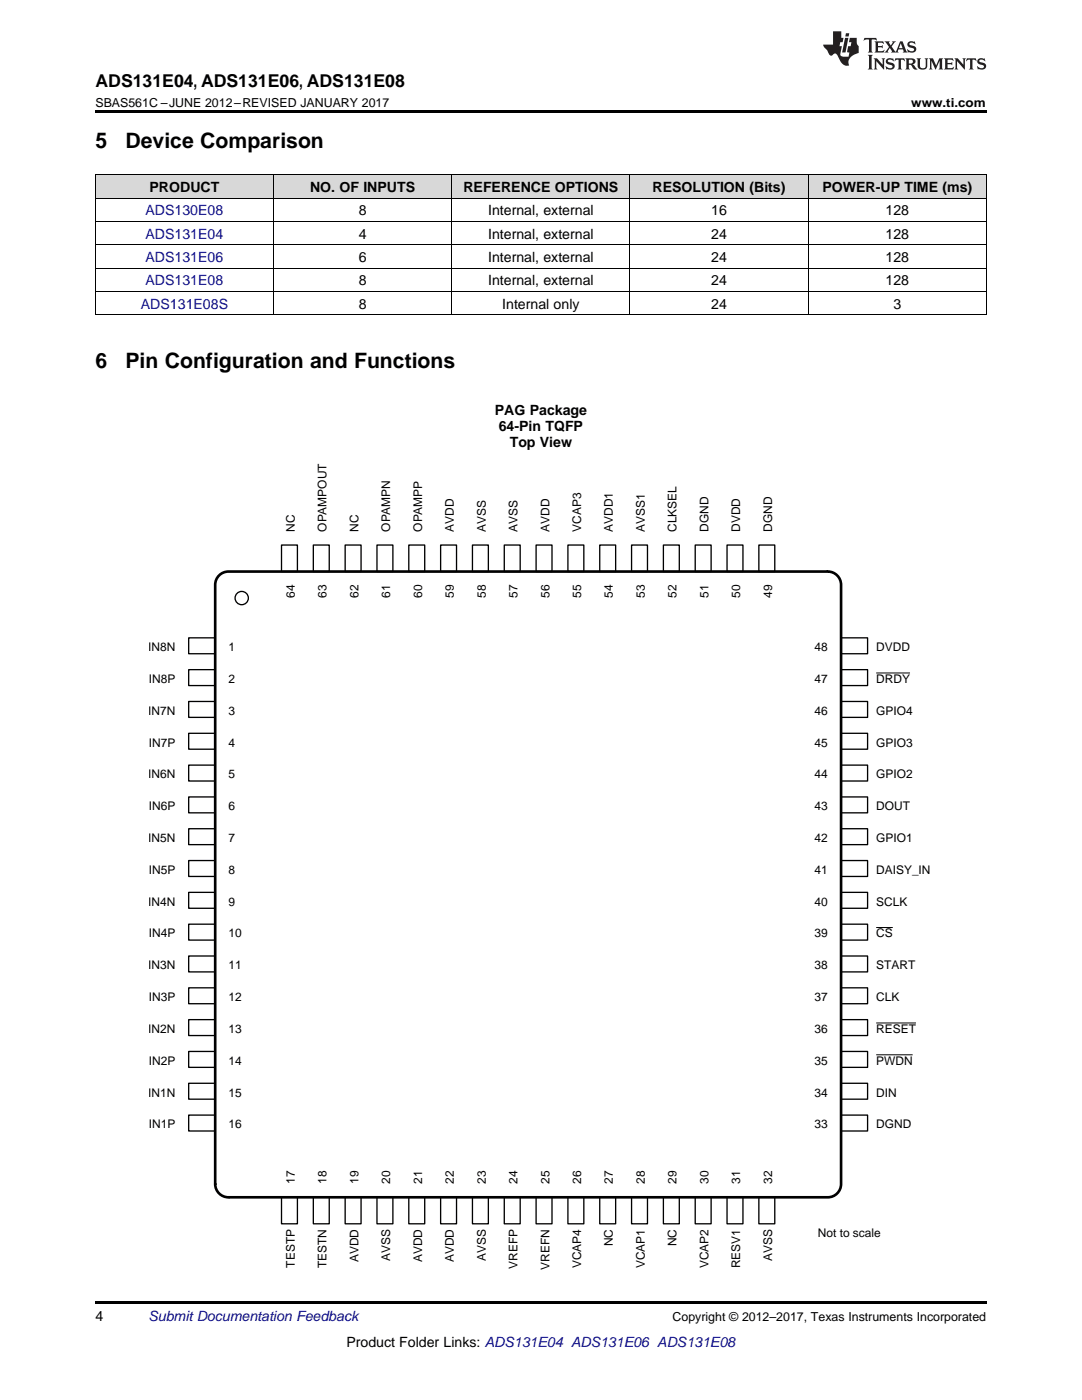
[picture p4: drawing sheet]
<svg xmlns="http://www.w3.org/2000/svg" width="216mm" height="279mm" viewBox="0 0 216 279" stroke-linecap="round" stroke-linejoin="round" font-family="sans-serif">
<g fill="#d8d8d8">
<path d="M19 34.9h35.6v4.7h-35.6z"/>
<path d="M54.6 34.9h35.6v4.7h-35.6z"/>
<path d="M90.2 34.9h35.5v4.7h-35.5z"/>
<path d="M125.7 34.9h35.6v4.7h-35.6z"/>
<path d="M161.3 34.9h35.5v4.7h-35.5z"/>
</g>
<path d="M19 259.7h177.8v.5h-177.8z" fill="#000"/>
<path d="M56.2 108.8h3.1v5.3h-3.1z" fill-rule="evenodd" fill="#fff"/>
<path d="M56.2 108.8h3.1v5.3h-3.1z" fill="none" stroke="#000" stroke-width=".26"/>
<path d="M56.2 238.9h3.1v5.3h-3.1z" fill-rule="evenodd" fill="#fff"/>
<path d="M56.2 238.9h3.1v5.3h-3.1z" fill="none" stroke="#000" stroke-width=".26"/>
<path d="M37.6 127.3h5.3v3.2h-5.3z" fill-rule="evenodd" fill="#fff"/>
<path d="M37.6 127.3h5.3v3.2h-5.3z" fill="none" stroke="#000" stroke-width=".26"/>
<path d="M167.8 127.3h5.3v3.2h-5.3z" fill-rule="evenodd" fill="#fff"/>
<path d="M167.8 127.3h5.3v3.2h-5.3z" fill="none" stroke="#000" stroke-width=".26"/>
<path d="M62.5 108.8h3.2v5.3h-3.2z" fill-rule="evenodd" fill="#fff"/>
<path d="M62.5 108.8h3.2v5.3h-3.2z" fill="none" stroke="#000" stroke-width=".26"/>
<path d="M62.5 238.9h3.2v5.3h-3.2z" fill-rule="evenodd" fill="#fff"/>
<path d="M62.5 238.9h3.2v5.3h-3.2z" fill="none" stroke="#000" stroke-width=".26"/>
<path d="M37.6 133.6h5.3v3.2h-5.3z" fill-rule="evenodd" fill="#fff"/>
<path d="M37.6 133.6h5.3v3.2h-5.3z" fill="none" stroke="#000" stroke-width=".26"/>
<path d="M167.8 133.6h5.3v3.2h-5.3z" fill-rule="evenodd" fill="#fff"/>
<path d="M167.8 133.6h5.3v3.2h-5.3z" fill="none" stroke="#000" stroke-width=".26"/>
<path d="M174.8 134.3h6.8" fill="none" stroke="#000" stroke-width=".2"/>
<path d="M68.9 108.8h3.1v5.3h-3.1z" fill-rule="evenodd" fill="#fff"/>
<path d="M68.9 108.8h3.1v5.3h-3.1z" fill="none" stroke="#000" stroke-width=".26"/>
<path d="M68.9 238.9h3.1v5.3h-3.1z" fill-rule="evenodd" fill="#fff"/>
<path d="M68.9 238.9h3.1v5.3h-3.1z" fill="none" stroke="#000" stroke-width=".26"/>
<path d="M37.6 140h5.3v3.2h-5.3z" fill-rule="evenodd" fill="#fff"/>
<path d="M37.6 140h5.3v3.2h-5.3z" fill="none" stroke="#000" stroke-width=".26"/>
<path d="M167.8 140h5.3v3.2h-5.3z" fill-rule="evenodd" fill="#fff"/>
<path d="M167.8 140h5.3v3.2h-5.3z" fill="none" stroke="#000" stroke-width=".26"/>
<path d="M75.2 108.8h3.2v5.3h-3.2z" fill-rule="evenodd" fill="#fff"/>
<path d="M75.2 108.8h3.2v5.3h-3.2z" fill="none" stroke="#000" stroke-width=".26"/>
<path d="M75.2 238.9h3.2v5.3h-3.2z" fill-rule="evenodd" fill="#fff"/>
<path d="M75.2 238.9h3.2v5.3h-3.2z" fill="none" stroke="#000" stroke-width=".26"/>
<path d="M37.6 146.3h5.3v3.2h-5.3z" fill-rule="evenodd" fill="#fff"/>
<path d="M37.6 146.3h5.3v3.2h-5.3z" fill="none" stroke="#000" stroke-width=".26"/>
<path d="M167.8 146.3h5.3v3.2h-5.3z" fill-rule="evenodd" fill="#fff"/>
<path d="M167.8 146.3h5.3v3.2h-5.3z" fill="none" stroke="#000" stroke-width=".26"/>
<path d="M81.6 108.8h3.1v5.3h-3.1z" fill-rule="evenodd" fill="#fff"/>
<path d="M81.6 108.8h3.1v5.3h-3.1z" fill="none" stroke="#000" stroke-width=".26"/>
<path d="M81.6 238.9h3.1v5.3h-3.1z" fill-rule="evenodd" fill="#fff"/>
<path d="M81.6 238.9h3.1v5.3h-3.1z" fill="none" stroke="#000" stroke-width=".26"/>
<path d="M37.6 152.7h5.3v3.2h-5.3z" fill-rule="evenodd" fill="#fff"/>
<path d="M37.6 152.7h5.3v3.2h-5.3z" fill="none" stroke="#000" stroke-width=".26"/>
<path d="M167.8 152.7h5.3v3.2h-5.3z" fill-rule="evenodd" fill="#fff"/>
<path d="M167.8 152.7h5.3v3.2h-5.3z" fill="none" stroke="#000" stroke-width=".26"/>
<path d="M87.9 108.8h3.2v5.3h-3.2z" fill-rule="evenodd" fill="#fff"/>
<path d="M87.9 108.8h3.2v5.3h-3.2z" fill="none" stroke="#000" stroke-width=".26"/>
<path d="M87.9 238.9h3.2v5.3h-3.2z" fill-rule="evenodd" fill="#fff"/>
<path d="M87.9 238.9h3.2v5.3h-3.2z" fill="none" stroke="#000" stroke-width=".26"/>
<path d="M37.6 159h5.3v3.2h-5.3z" fill-rule="evenodd" fill="#fff"/>
<path d="M37.6 159h5.3v3.2h-5.3z" fill="none" stroke="#000" stroke-width=".26"/>
<path d="M167.8 159h5.3v3.2h-5.3z" fill-rule="evenodd" fill="#fff"/>
<path d="M167.8 159h5.3v3.2h-5.3z" fill="none" stroke="#000" stroke-width=".26"/>
<path d="M94.3 108.8h3.1v5.3h-3.1z" fill-rule="evenodd" fill="#fff"/>
<path d="M94.3 108.8h3.1v5.3h-3.1z" fill="none" stroke="#000" stroke-width=".26"/>
<path d="M94.3 238.9h3.1v5.3h-3.1z" fill-rule="evenodd" fill="#fff"/>
<path d="M94.3 238.9h3.1v5.3h-3.1z" fill="none" stroke="#000" stroke-width=".26"/>
<path d="M37.6 165.4h5.3v3.2h-5.3z" fill-rule="evenodd" fill="#fff"/>
<path d="M37.6 165.4h5.3v3.2h-5.3z" fill="none" stroke="#000" stroke-width=".26"/>
<path d="M167.8 165.4h5.3v3.2h-5.3z" fill-rule="evenodd" fill="#fff"/>
<path d="M167.8 165.4h5.3v3.2h-5.3z" fill="none" stroke="#000" stroke-width=".26"/>
<path d="M100.6 108.8h3.2v5.3h-3.2z" fill-rule="evenodd" fill="#fff"/>
<path d="M100.6 108.8h3.2v5.3h-3.2z" fill="none" stroke="#000" stroke-width=".26"/>
<path d="M100.6 238.9h3.2v5.3h-3.2z" fill-rule="evenodd" fill="#fff"/>
<path d="M100.6 238.9h3.2v5.3h-3.2z" fill="none" stroke="#000" stroke-width=".26"/>
<path d="M37.6 171.7h5.3v3.2h-5.3z" fill-rule="evenodd" fill="#fff"/>
<path d="M37.6 171.7h5.3v3.2h-5.3z" fill="none" stroke="#000" stroke-width=".26"/>
<path d="M167.8 171.7h5.3v3.2h-5.3z" fill-rule="evenodd" fill="#fff"/>
<path d="M167.8 171.7h5.3v3.2h-5.3z" fill="none" stroke="#000" stroke-width=".26"/>
<path d="M107 108.8h3.1v5.3h-3.1z" fill-rule="evenodd" fill="#fff"/>
<path d="M107 108.8h3.1v5.3h-3.1z" fill="none" stroke="#000" stroke-width=".26"/>
<path d="M107 238.9h3.1v5.3h-3.1z" fill-rule="evenodd" fill="#fff"/>
<path d="M107 238.9h3.1v5.3h-3.1z" fill="none" stroke="#000" stroke-width=".26"/>
<path d="M37.6 178.1h5.3v3.2h-5.3z" fill-rule="evenodd" fill="#fff"/>
<path d="M37.6 178.1h5.3v3.2h-5.3z" fill="none" stroke="#000" stroke-width=".26"/>
<path d="M167.8 178.1h5.3v3.2h-5.3z" fill-rule="evenodd" fill="#fff"/>
<path d="M167.8 178.1h5.3v3.2h-5.3z" fill="none" stroke="#000" stroke-width=".26"/>
<path d="M113.3 108.8h3.2v5.3h-3.2z" fill-rule="evenodd" fill="#fff"/>
<path d="M113.3 108.8h3.2v5.3h-3.2z" fill="none" stroke="#000" stroke-width=".26"/>
<path d="M113.3 238.9h3.2v5.3h-3.2z" fill-rule="evenodd" fill="#fff"/>
<path d="M113.3 238.9h3.2v5.3h-3.2z" fill="none" stroke="#000" stroke-width=".26"/>
<path d="M37.6 184.4h5.3v3.2h-5.3z" fill-rule="evenodd" fill="#fff"/>
<path d="M37.6 184.4h5.3v3.2h-5.3z" fill="none" stroke="#000" stroke-width=".26"/>
<path d="M167.8 184.4h5.3v3.2h-5.3z" fill-rule="evenodd" fill="#fff"/>
<path d="M167.8 184.4h5.3v3.2h-5.3z" fill="none" stroke="#000" stroke-width=".26"/>
<path d="M174.8 185.1h3.3" fill="none" stroke="#000" stroke-width=".2"/>
<path d="M119.7 108.8h3.1v5.3h-3.1z" fill-rule="evenodd" fill="#fff"/>
<path d="M119.7 108.8h3.1v5.3h-3.1z" fill="none" stroke="#000" stroke-width=".26"/>
<path d="M119.7 238.9h3.1v5.3h-3.1z" fill-rule="evenodd" fill="#fff"/>
<path d="M119.7 238.9h3.1v5.3h-3.1z" fill="none" stroke="#000" stroke-width=".26"/>
<path d="M37.6 190.8h5.3v3.2h-5.3z" fill-rule="evenodd" fill="#fff"/>
<path d="M37.6 190.8h5.3v3.2h-5.3z" fill="none" stroke="#000" stroke-width=".26"/>
<path d="M167.8 190.8h5.3v3.2h-5.3z" fill-rule="evenodd" fill="#fff"/>
<path d="M167.8 190.8h5.3v3.2h-5.3z" fill="none" stroke="#000" stroke-width=".26"/>
<path d="M126 108.8h3.2v5.3h-3.2z" fill-rule="evenodd" fill="#fff"/>
<path d="M126 108.8h3.2v5.3h-3.2z" fill="none" stroke="#000" stroke-width=".26"/>
<path d="M126 238.9h3.2v5.3h-3.2z" fill-rule="evenodd" fill="#fff"/>
<path d="M126 238.9h3.2v5.3h-3.2z" fill="none" stroke="#000" stroke-width=".26"/>
<path d="M37.6 197.1h5.3v3.2h-5.3z" fill-rule="evenodd" fill="#fff"/>
<path d="M37.6 197.1h5.3v3.2h-5.3z" fill="none" stroke="#000" stroke-width=".26"/>
<path d="M167.8 197.1h5.3v3.2h-5.3z" fill-rule="evenodd" fill="#fff"/>
<path d="M167.8 197.1h5.3v3.2h-5.3z" fill="none" stroke="#000" stroke-width=".26"/>
<path d="M132.4 108.8h3.1v5.3h-3.1z" fill-rule="evenodd" fill="#fff"/>
<path d="M132.4 108.8h3.1v5.3h-3.1z" fill="none" stroke="#000" stroke-width=".26"/>
<path d="M132.4 238.9h3.1v5.3h-3.1z" fill-rule="evenodd" fill="#fff"/>
<path d="M132.4 238.9h3.1v5.3h-3.1z" fill="none" stroke="#000" stroke-width=".26"/>
<path d="M37.6 203.5h5.3v3.2h-5.3z" fill-rule="evenodd" fill="#fff"/>
<path d="M37.6 203.5h5.3v3.2h-5.3z" fill="none" stroke="#000" stroke-width=".26"/>
<path d="M167.8 203.5h5.3v3.2h-5.3z" fill-rule="evenodd" fill="#fff"/>
<path d="M167.8 203.5h5.3v3.2h-5.3z" fill="none" stroke="#000" stroke-width=".26"/>
<path d="M174.8 204.2h8" fill="none" stroke="#000" stroke-width=".2"/>
<path d="M138.7 108.8h3.2v5.3h-3.2z" fill-rule="evenodd" fill="#fff"/>
<path d="M138.7 108.8h3.2v5.3h-3.2z" fill="none" stroke="#000" stroke-width=".26"/>
<path d="M138.7 238.9h3.2v5.3h-3.2z" fill-rule="evenodd" fill="#fff"/>
<path d="M138.7 238.9h3.2v5.3h-3.2z" fill="none" stroke="#000" stroke-width=".26"/>
<path d="M37.6 209.8h5.3v3.2h-5.3z" fill-rule="evenodd" fill="#fff"/>
<path d="M37.6 209.8h5.3v3.2h-5.3z" fill="none" stroke="#000" stroke-width=".26"/>
<path d="M167.8 209.8h5.3v3.2h-5.3z" fill-rule="evenodd" fill="#fff"/>
<path d="M167.8 209.8h5.3v3.2h-5.3z" fill="none" stroke="#000" stroke-width=".26"/>
<path d="M174.8 210.5h7.3" fill="none" stroke="#000" stroke-width=".2"/>
<path d="M145.1 108.8h3.1v5.3h-3.1z" fill-rule="evenodd" fill="#fff"/>
<path d="M145.1 108.8h3.1v5.3h-3.1z" fill="none" stroke="#000" stroke-width=".26"/>
<path d="M145.1 238.9h3.1v5.3h-3.1z" fill-rule="evenodd" fill="#fff"/>
<path d="M145.1 238.9h3.1v5.3h-3.1z" fill="none" stroke="#000" stroke-width=".26"/>
<path d="M37.6 216.2h5.3v3.2h-5.3z" fill-rule="evenodd" fill="#fff"/>
<path d="M37.6 216.2h5.3v3.2h-5.3z" fill="none" stroke="#000" stroke-width=".26"/>
<path d="M167.8 216.2h5.3v3.2h-5.3z" fill-rule="evenodd" fill="#fff"/>
<path d="M167.8 216.2h5.3v3.2h-5.3z" fill="none" stroke="#000" stroke-width=".26"/>
<path d="M151.4 108.8h3.2v5.3h-3.2z" fill-rule="evenodd" fill="#fff"/>
<path d="M151.4 108.8h3.2v5.3h-3.2z" fill="none" stroke="#000" stroke-width=".26"/>
<path d="M151.4 238.9h3.2v5.3h-3.2z" fill-rule="evenodd" fill="#fff"/>
<path d="M151.4 238.9h3.2v5.3h-3.2z" fill="none" stroke="#000" stroke-width=".26"/>
<path d="M37.6 222.5h5.3v3.2h-5.3z" fill-rule="evenodd" fill="#fff"/>
<path d="M37.6 222.5h5.3v3.2h-5.3z" fill="none" stroke="#000" stroke-width=".26"/>
<path d="M167.8 222.5h5.3v3.2h-5.3z" fill-rule="evenodd" fill="#fff"/>
<g fill="none" stroke="#000" stroke-width=".26">
<path d="M167.8 222.5h5.3v3.2h-5.3z"/>
<circle cx="48.2" cy="119.4" r="1.32"/>
</g>
<path d="M43.5 115.1a2.64 2.64 0 0 1 2.1-1h119.6a2.64 2.64 0 0 1 2.6 2.6v119.6a2.65 2.65 0 0 1-2.6 2.6h-119.6a2.64 2.64 0 0 1-2.7-2.6v-119.6l.1-.6z" fill="none" stroke="#000" stroke-width=".53"/>
<g fill="none" stroke="#000" stroke-width=".2">
<path d="M19 39.5h177.8M19 34.9h177.8M19.1 34.9v28M54.6 34.9v28M90.1 34.9v28M125.7 34.9v28M161.2 34.9v28M196.8 34.9v28M19 58.2h177.8M19 53.5h177.8M19 48.8h177.8M19 44.2h177.8"/>
<path d="M19 62.8h177.8"/>
</g>
<path d="M19 22h177.8v.5h-177.8zM19 62.8l.2 .1zM90.1 62.8l.1 .1zM125.6 62.8l.1 .1zM161.2 62.8l.1 .1zM196.7 62.8l.1 .1z" fill="#000"/>
<g fill="#231f20">
<path d="M172.5 7.6l-.1 .5 .4-.2h.6v.1v2.1l-.2 .4h.9l-.2-.4v-2.1l.1-.1h.5l.5 .2-.2-.5zM174.5 8.3l.2 .3v1.5l-.2 .4h1.8l.2-.6a1.04 1.04 0 0 1-1.3 .2v-.7h.6l.3 .2v-.6l-.3 .2h-.6v-.6l.8-.1 .4 .3-.2-.5zM176.5 8.3l.9 1.1-.9 1.1h.8l-.2-.2 .4-.7 .5 .7-.2 .2h1.5l-.2-.2 .2-.4h.9l.1 .4-.2 .2h1l-.3-.3-.7-1.9h-.5l-.9 2-.8-1 .9-1h-.8l.1 .3-.4 .5-.3-.6 .1-.2zM179.7 8.6l.4 1h-.7zM181.3 8.4a.63 .63 0 0 0-.2 .7 .63 .63 0 0 0 .6 .4l.6 .2 .1 .2a.75 .75 0 0 1-.7 .4 .75 .75 0 0 1-.6-.5l.1 .7 .1-.1a1.11 1.11 0 0 0 1.5-.6 1.13 1.13 0 0 0-1.2-.8l-.1-.4a1.04 1.04 0 0 1 1.2 .2l-.2-.5-.2 .1-.4-.2zM173.2 10.9l.2 .4v2.2l-.2 .4h1l-.3-.4v-2.2l.3-.4zM174.3 11.6l.3 .4v1.5l-.3 .4h.8l-.2-.4v-1.3l1.5 1.7v-1.9l.2-.4h-.7l.2 .4v.9l-1.1-1.3zM177 11.8a.62 .62 0 0 0-.2 .7 .62 .62 0 0 0 .6 .4l.6 .1 .1 .3a.76 .76 0 0 1-.7 .3 .76 .76 0 0 1-.7-.4l.2 .7 .1-.1a1.11 1.11 0 0 0 1.5-.6 1.13 1.13 0 0 0-1.2-.8l-.1-.4a1.04 1.04 0 0 1 1.2 .2l-.2-.6-.2 .1-.5-.1zM178.7 11.6l-.2 .6a.61 .61 0 0 1 .8-.3v1.6l-.2 .4h.9l-.2-.4v-1.6a.63 .63 0 0 1 .7 .3l-.1-.6zM180.6 11.6l.3 .4v1.5l-.3 .4h1l-.2-.2-.1-.8 .6 .2a.76 .76 0 0 0 1.2 .7l-1-1a.58 .58 0 0 0 .6-.5 .58 .58 0 0 0-.5-.6zM181.4 11.9h.1a.45 .45 0 0 1 .5 .1 .45 .45 0 0 1 .1 .5l-.8 .2zM182.9 11.6l.2 .2a2.17 2.17 0 0 0 .3 1.9 .99 .99 0 0 0 1.6-.6v-1.1l.2-.4h-.7l.2 .2a1.92 1.92 0 0 1-.2 1.8 .6 .6 0 0 1-.9-.5v-1.1l.2-.4zM185.4 11.6l.2 .4v1.5l-.2 .4h.7l-.2-.4v-1.4l.8 1.8 .8-1.8v1.4l-.2 .4h.9l-.2-.4v-1.5l.2-.4h-.8l-.6 1.5-.6-1.5zM188.4 11.6l.2 .4v1.5l-.2 .4h1.8l.1-.6a1.04 1.04 0 0 1-1.2 .1v-.6h.5l.4 .2v-.6l-.4 .2h-.5v-.7h.8l.3 .3-.1-.6zM190.5 11.6l.2 .4v1.5l-.2 .4h.7l-.2-.4v-1.3l1.5 1.7v-1.9l.2-.4h-.7l.2 .4v.9l-1.1-1.3zM192.9 11.6l-.1 .6a.61 .61 0 0 1 .7-.3l.1 1.6-.3 .4h1l-.3-.4 .1-1.6a.63 .63 0 0 1 .7 .3l-.1-.6zM195.2 11.8a.62 .62 0 0 0-.2 .7 .62 .62 0 0 0 .6 .4l.6 .1 .1 .3a.76 .76 0 0 1-.7 .3 .76 .76 0 0 1-.6-.4l.1 .7 .1-.1a1.11 1.11 0 0 0 1.6-.6 1.13 1.13 0 0 0-1.3-.8l-.1-.4a1.04 1.04 0 0 1 1.2 .2l-.1-.6-.2 .1-.5-.1z"/>
<path d="M166.2 6.3v2.6h-1.9v.4l.8 .9a.91 .91 0 0 0 1 .8 .56 .56 0 0 1 .5-.3 .56 .56 0 0 1 .5 .3l.4 .8a1.53 1.53 0 0 0 1.9 1.2 1.54 1.54 0 0 1 1-2.1l.9-.3v-1.4a1.52 1.52 0 0 1-.4-1.6h-1.3l-.2 .8h.5l-.2 .8h-.5l-.1 1v.2l.4 .1-.2 .8a1.93 1.93 0 0 1-1.6-.3l.3-1.8h-.5l.2-.8h.4l.2-.8h-.4v-1.3zM168.6 7.6l-.6 2.9h.7l.6-2.9zM168.8 6.6l-.1 .7h.6l.2-.7z"/>
</g>
<g font-size="4.2">
<text x="19" y="29.6">5</text>
<text x="25" y="29.6">Device Comparison</text>
<text x="19" y="73.4">6</text>
<text x="25" y="73.4">Pin Configuration and Functions</text>
</g>
<text font-size="3.5" x="19" y="17.3">ADS131E04, ADS131E06, ADS131E08</text>
<g font-size="2.8">
<text x="29.8" y="38.3">PRODUCT</text>
<text x="61.9" y="38.3">NO. OF INPUTS</text>
<text x="92.5" y="38.3">REFERENCE OPTIONS</text>
<text x="130.2" y="38.3">RESOLUTION (Bits)</text>
<text x="164.1" y="38.3">POWER-UP TIME (ms)</text>
<text x="71.6" y="43">8</text>
<text x="71.6" y="47.6">4</text>
<text x="97.4" y="43">Internal, external</text>
<text x="97.4" y="47.6">Internal, external</text>
<text x="141.9" y="43">16</text>
<text x="141.9" y="47.6">24</text>
<text x="176.7" y="43">128</text>
<text x="176.7" y="47.6">128</text>
<text x="71.6" y="52.3">6</text>
<text x="97.4" y="52.3">Internal, external</text>
<text x="141.9" y="52.3">24</text>
<text x="176.7" y="52.3">128</text>
<text x="71.6" y="56.9">8</text>
<text x="97.4" y="56.9">Internal, external</text>
<text x="141.9" y="56.9">24</text>
<text x="176.7" y="56.9">128</text>
<text x="71.6" y="61.6">8</text>
<text x="100.2" y="61.6">Internal only</text>
<text x="141.9" y="61.6">24</text>
<text x="178.3" y="61.6">3</text>
<text x="98.7" y="82.9">PAG Package</text>
<text x="99.5" y="86.1">64-Pin TQFP</text>
<text x="101.7" y="89.3">Top View</text>
<text x="19" y="263.6">4</text>
<text x="69.1" y="268.9">Product Folder Links: ADS131E04 ADS131E06 ADS131E08</text>
</g>
<g font-size="2.8" fill="#0000c8">
<text x="29" y="43">ADS130E08</text>
<text x="29" y="47.6">ADS131E04</text>
<text x="29" y="52.3">ADS131E06</text>
<text x="29" y="56.9">ADS131E08</text>
<text x="28.1" y="61.6">ADS131E08S</text>
<text x="29.6" y="263.6">Submit Documentation Feedback</text>
</g>
<g font-size="2.5">
<text x="19" y="21.4">SBAS561C –JUNE 2012–REVISED JANUARY 2017</text>
<text x="181.8" y="21.4">www.ti.com</text>
<text x="134.2" y="263.6">Copyright © 2012–2017, Texas Instruments Incorporated</text>
</g>
<g font-size="2.4">
<text x="58.8" y="106.1" transform="rotate(-90 58.8 106.1)">NC</text>
<text x="65.2" y="106.1" transform="rotate(-90 65.2 106.1)">OPAMPOUT</text>
<text x="71.5" y="106.1" transform="rotate(-90 71.5 106.1)">NC</text>
<text x="77.9" y="106.1" transform="rotate(-90 77.9 106.1)">OPAMPN</text>
<text x="84.2" y="106.1" transform="rotate(-90 84.2 106.1)">OPAMPP</text>
<text x="90.6" y="106.1" transform="rotate(-90 90.6 106.1)">AVDD</text>
<text x="96.9" y="106.1" transform="rotate(-90 96.9 106.1)">AVSS</text>
<text x="103.3" y="106.1" transform="rotate(-90 103.3 106.1)">AVSS</text>
<text x="109.6" y="106.1" transform="rotate(-90 109.6 106.1)">AVDD</text>
<text x="116" y="106.1" transform="rotate(-90 116 106.1)">VCAP3</text>
<text x="122.3" y="106.1" transform="rotate(-90 122.3 106.1)">AVDD1</text>
<text x="128.7" y="106.1" transform="rotate(-90 128.7 106.1)">AVSS1</text>
<text x="135" y="106.1" transform="rotate(-90 135 106.1)">CLKSEL</text>
<text x="141.4" y="106.1" transform="rotate(-90 141.4 106.1)">DGND</text>
<text x="147.7" y="106.1" transform="rotate(-90 147.7 106.1)">DVDD</text>
<text x="154.1" y="106.1" transform="rotate(-90 154.1 106.1)">DGND</text>
<text x="58.8" y="119.4" transform="rotate(-90 58.8 119.4)">64</text>
<text x="65.2" y="119.4" transform="rotate(-90 65.2 119.4)">63</text>
<text x="71.5" y="119.4" transform="rotate(-90 71.5 119.4)">62</text>
<text x="77.9" y="119.4" transform="rotate(-90 77.9 119.4)">61</text>
<text x="84.2" y="119.4" transform="rotate(-90 84.2 119.4)">60</text>
<text x="90.6" y="119.4" transform="rotate(-90 90.6 119.4)">59</text>
<text x="96.9" y="119.4" transform="rotate(-90 96.9 119.4)">58</text>
<text x="103.3" y="119.4" transform="rotate(-90 103.3 119.4)">57</text>
<text x="109.6" y="119.4" transform="rotate(-90 109.6 119.4)">56</text>
<text x="116" y="119.4" transform="rotate(-90 116 119.4)">55</text>
<text x="122.3" y="119.4" transform="rotate(-90 122.3 119.4)">54</text>
<text x="128.7" y="119.4" transform="rotate(-90 128.7 119.4)">53</text>
<text x="135" y="119.4" transform="rotate(-90 135 119.4)">52</text>
<text x="141.4" y="119.4" transform="rotate(-90 141.4 119.4)">51</text>
<text x="147.7" y="119.4" transform="rotate(-90 147.7 119.4)">50</text>
<text x="154.1" y="119.4" transform="rotate(-90 154.1 119.4)">49</text>
<text x="29.6" y="129.9">IN8N</text>
<text x="45.6" y="129.9">1</text>
<text x="162.5" y="129.9">48</text>
<text x="174.8" y="129.9">DVDD</text>
<text x="29.7" y="136.3">IN8P</text>
<text x="45.6" y="136.3">2</text>
<text x="162.5" y="136.3">47</text>
<text x="174.8" y="136.3">DRDY</text>
<text x="29.6" y="142.6">IN7N</text>
<text x="45.6" y="142.6">3</text>
<text x="162.5" y="142.6">46</text>
<text x="174.8" y="142.6">GPIO4</text>
<text x="29.7" y="149">IN7P</text>
<text x="45.6" y="149">4</text>
<text x="162.5" y="149">45</text>
<text x="174.8" y="149">GPIO3</text>
<text x="29.6" y="155.3">IN6N</text>
<text x="45.6" y="155.3">5</text>
<text x="162.5" y="155.3">44</text>
<text x="174.8" y="155.3">GPIO2</text>
<text x="29.7" y="161.7">IN6P</text>
<text x="45.6" y="161.7">6</text>
<text x="162.5" y="161.7">43</text>
<text x="174.8" y="161.7">DOUT</text>
<text x="29.6" y="168">IN5N</text>
<text x="45.6" y="168">7</text>
<text x="162.5" y="168">42</text>
<text x="174.8" y="168">GPIO1</text>
<text x="29.7" y="174.4">IN5P</text>
<text x="45.6" y="174.4">8</text>
<text x="162.5" y="174.4">41</text>
<text x="174.8" y="174.4">DAISY_IN</text>
<text x="29.6" y="180.7">IN4N</text>
<text x="45.6" y="180.7">9</text>
<text x="162.5" y="180.7">40</text>
<text x="174.8" y="180.7">SCLK</text>
<text x="29.7" y="187.1">IN4P</text>
<text x="45.6" y="187.1">10</text>
<text x="162.5" y="187.1">39</text>
<text x="174.8" y="187.1">CS</text>
<text x="29.6" y="193.4">IN3N</text>
<text x="45.6" y="193.4">11</text>
<text x="162.5" y="193.4">38</text>
<text x="174.8" y="193.4">START</text>
<text x="29.7" y="199.8">IN3P</text>
<text x="45.6" y="199.8">12</text>
<text x="162.5" y="199.8">37</text>
<text x="174.8" y="199.8">CLK</text>
<text x="29.6" y="206.1">IN2N</text>
<text x="45.6" y="206.1">13</text>
<text x="162.5" y="206.1">36</text>
<text x="174.8" y="206.1">RESET</text>
<text x="29.7" y="212.5">IN2P</text>
<text x="45.6" y="212.5">14</text>
<text x="162.5" y="212.5">35</text>
<text x="174.8" y="212.5">PWDN</text>
<text x="29.6" y="218.8">IN1N</text>
<text x="45.6" y="218.8">15</text>
<text x="162.5" y="218.8">34</text>
<text x="174.8" y="218.8">DIN</text>
<text x="29.7" y="225.2">IN1P</text>
<text x="45.6" y="225.2">16</text>
<text x="162.5" y="225.2">33</text>
<text x="174.8" y="225.2">DGND</text>
<text x="58.8" y="236.3" transform="rotate(-90 58.8 236.3)">17</text>
<text x="65.2" y="236.3" transform="rotate(-90 65.2 236.3)">18</text>
<text x="71.5" y="236.3" transform="rotate(-90 71.5 236.3)">19</text>
<text x="77.9" y="236.3" transform="rotate(-90 77.9 236.3)">20</text>
<text x="84.2" y="236.3" transform="rotate(-90 84.2 236.3)">21</text>
<text x="90.6" y="236.3" transform="rotate(-90 90.6 236.3)">22</text>
<text x="96.9" y="236.3" transform="rotate(-90 96.9 236.3)">23</text>
<text x="103.3" y="236.3" transform="rotate(-90 103.3 236.3)">24</text>
<text x="109.6" y="236.3" transform="rotate(-90 109.6 236.3)">25</text>
<text x="116" y="236.3" transform="rotate(-90 116 236.3)">26</text>
<text x="122.3" y="236.3" transform="rotate(-90 122.3 236.3)">27</text>
<text x="128.7" y="236.3" transform="rotate(-90 128.7 236.3)">28</text>
<text x="135" y="236.3" transform="rotate(-90 135 236.3)">29</text>
<text x="141.4" y="236.3" transform="rotate(-90 141.4 236.3)">30</text>
<text x="147.7" y="236.3" transform="rotate(-90 147.7 236.3)">31</text>
<text x="154.1" y="236.3" transform="rotate(-90 154.1 236.3)">32</text>
<text x="71.5" y="251.9" transform="rotate(-90 71.5 251.9)">AVDD</text>
<text x="77.9" y="251.6" transform="rotate(-90 77.9 251.6)">AVSS</text>
<text x="84.2" y="251.9" transform="rotate(-90 84.2 251.9)">AVDD</text>
<text x="90.6" y="251.9" transform="rotate(-90 90.6 251.9)">AVDD</text>
<text x="96.9" y="251.6" transform="rotate(-90 96.9 251.6)">AVSS</text>
<text x="122.3" y="248.7" transform="rotate(-90 122.3 248.7)">NC</text>
<text x="135" y="248.7" transform="rotate(-90 135 248.7)">NC</text>
<text x="154.1" y="251.6" transform="rotate(-90 154.1 251.6)">AVSS</text>
<text x="163.2" y="246.9">Not to scale</text>
<text x="58.8" y="253" transform="rotate(-90 58.8 253)">TESTP</text>
<text x="65.2" y="253.1" transform="rotate(-90 65.2 253.1)">TESTN</text>
<text x="103.3" y="253.2" transform="rotate(-90 103.3 253.2)">VREFP</text>
<text x="109.6" y="253.4" transform="rotate(-90 109.6 253.4)">VREFN</text>
<text x="116" y="253.1" transform="rotate(-90 116 253.1)">VCAP4</text>
<text x="128.7" y="253.1" transform="rotate(-90 128.7 253.1)">VCAP1</text>
<text x="141.4" y="253.1" transform="rotate(-90 141.4 253.1)">VCAP2</text>
<text x="147.7" y="253.1" transform="rotate(-90 147.7 253.1)">RESV1</text>
</g>
</svg>
